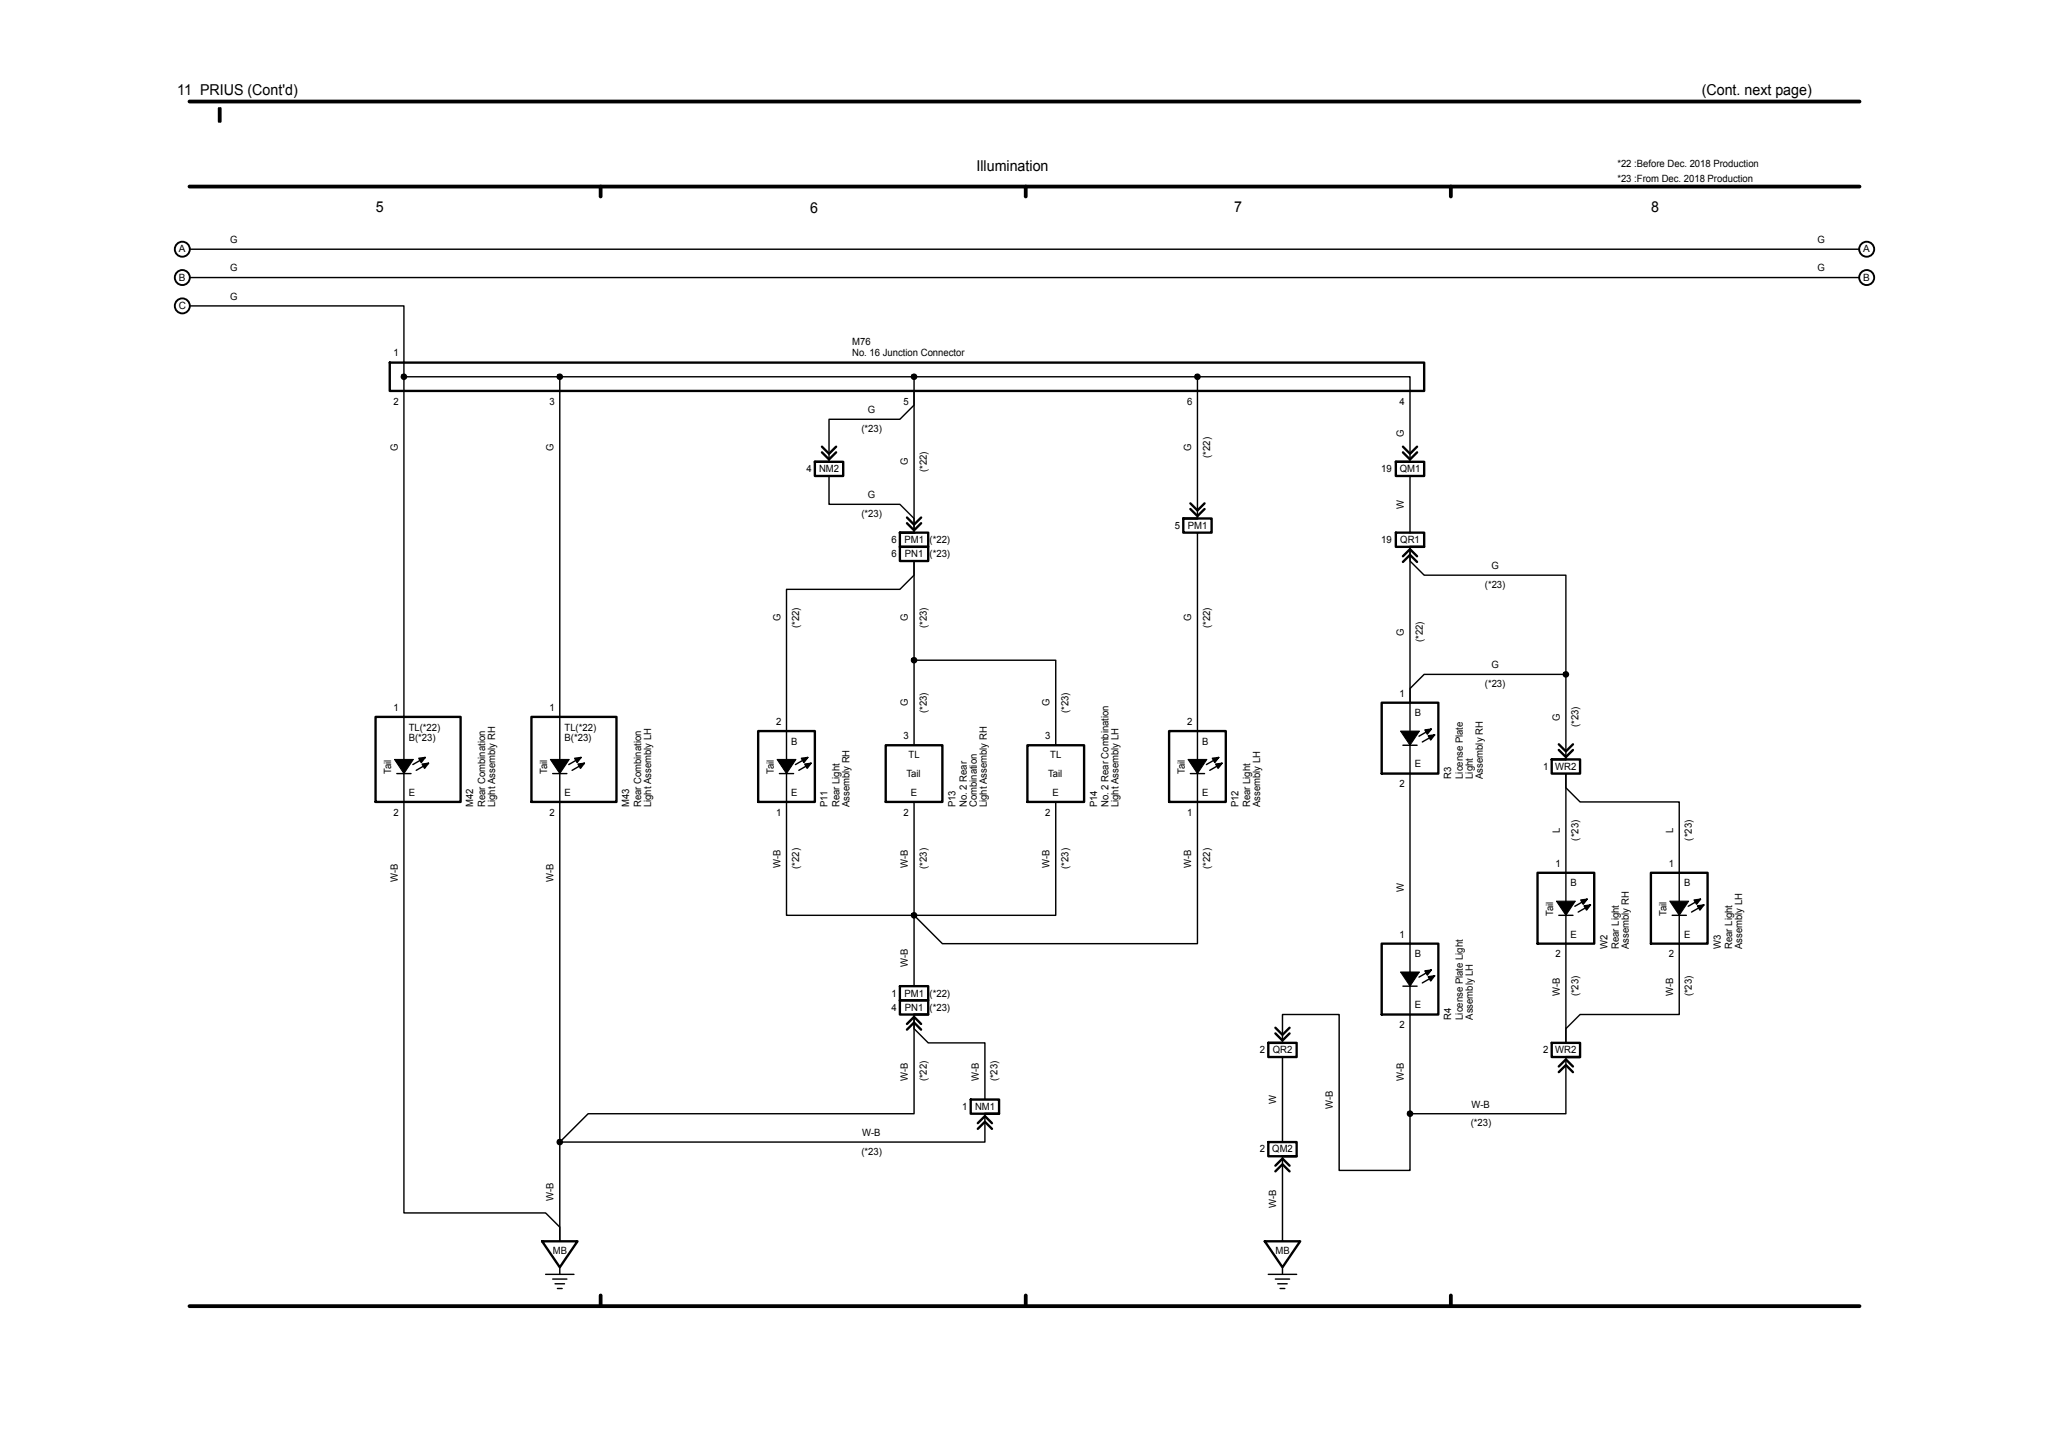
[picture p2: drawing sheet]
<svg xmlns="http://www.w3.org/2000/svg" width="297mm" height="210mm" viewBox="0 0 297 210" stroke-linecap="round" stroke-linejoin="round" font-family="sans-serif">
<path d="M27.5 14.7h242M27.5 27h242M87.1 27v1.5M148.7 27v1.5M210.3 27v1.5M27.5 189.3h242M87.1 187.7v1.5M148.7 187.7v1.5M210.3 187.7v1.5" fill="none" stroke="#000" stroke-width=".55"/>
<g fill="none" stroke="#000" stroke-width=".34">
<path d="M31.7 15.7v1.9M31.9 15.7v1.9M56.5 52.6h149.9v4.1h-149.9zM118.1 66.9h4.1v2.1h-4.1zM118.1 66.9h2.1M119.1 64.7l1.1 1.1 1-1.1M119.1 65.6l1.1 1 1-1M130.4 79.3h4.1v2h-4.1zM130.4 77.2h4.1v2.1h-4.1zM130.4 77.2h2.1M131.5 75.8l1 1.1 1-1.1M131.5 75l1 1 1-1"/>
<path d="M171.5 75.1h4.1v2.1h-4.1zM171.5 75.1h2.1M172.5 73l1.1 1 1-1M172.5 73.8l1.1 1 1-1M202.3 66.9h4.1v2.1h-4.1zM202.3 77.2h4.1v2.1h-4.1zM202.3 66.9h2.1M203.4 64.7l1 1.1 1-1.1M203.4 65.6l1 1 1-1M204.4 79.3h2M203.4 81.4l1-1 1 1M203.4 80.6l1-1 1 1"/>
<path d="M54.4 103.9h12.4v12.3h-12.4zM77 103.9h12.4v12.3h-12.4zM109.9 106h8.2v10.2h-8.2zM128.4 108h8.2v8.2h-8.2zM148.9 108h8.2v8.2h-8.2zM169.5 106h8.2v10.2h-8.2zM200.3 101.8h8.2v10.3h-8.2zM224.9 110.1h4.1v2h-4.1zM224.9 110.1h2.1M225.9 107.9l1.1 1 1-1M225.9 108.7l1.1 1 1-1M200.3 136.8h8.2v10.2h-8.2z"/>
<path d="M222.9 126.5h8.2v10.3h-8.2zM239.3 126.5h8.2v10.3h-8.2zM130.4 142.9h4.1v2.1h-4.1zM130.4 145h4.1v2h-4.1zM131.5 149.2l1-1 1 1M131.5 148.4l1-1 1 1M132.5 147h2M140.7 159.4h4.1v2h-4.1zM183.8 151.1h4.1v2.1h-4.1zM183.8 151.1h2.1M184.9 149.8l1 1 1-1M184.9 148.9l1 1.1 1-1.1"/>
<path d="M224.9 151.1h4.1v2.1h-4.1zM225.9 155.4l1.1-1 1 1M225.9 154.6l1.1-1.1 1 1.1M227 153.2h2M78.6 179.9h5.1l-2.6 3.8zM141.7 163.6l1.1-1 1 1M141.7 162.8l1.1-1 1 1M142.8 161.4h2M183.3 179.9h5.2l-2.6 3.8zM183.8 165.5h4.1v2.1h-4.1zM184.9 168.9l1-1 1 1M184.9 169.8l1-1.1 1 1.1"/>
<path d="M185.9 167.6h2"/>
</g>
<g fill="none" stroke="#000" stroke-width=".21">
<path d="M27.5 36.1h242M27.5 44.3h31v131.5h20.6l2 2v2.1v-125.3l-.1-.2h.2l.1 .2v.1l-.3 .1-.1-.4a.38 .38 0 0 1 .6 0 .38 .38 0 0 1-.3 .6 .38 .38 0 0 1-.4-.5l.1-.1M27.5 40.2h242M58.3 54.4a.38 .38 0 0 0 .1 .6 .38 .38 0 0 0 .5-.4 .38 .38 0 0 0-.5-.3l-.1 .1 .1 .3 .2 .1 .2-.2-.1-.1-.3-.1 .1 .2h145.9v12.3M132.2 54.4a.38 .38 0 0 0 .2 .6 .38 .38 0 0 0 .5-.4 .38 .38 0 0 0-.6-.3l-.1 .1 .2 .4 .2-.1 .1-.1-.1-.1-.2-.1 .1 .2v22.6v-2.1l-2.1-2h-10.2v-4.1M132.5 56.7v2l-2.1 2.1h-10.2v6.1M173.3 54.4a.38 .38 0 0 0 .1 .6 .38 .38 0 0 0 .5-.4 .38 .38 0 0 0-.5-.3l-.1 .1 .2 .4 .2-.1 .1-.1-.1-.1-.2-.1 .1 .2v20.5M173.6 77.2v59.6h-37l-4.1-4.1M204.4 69v8.2M132.2 95.4a.38 .38 0 0 0 .2 .6 .38 .38 0 0 0 .5-.4 .38 .38 0 0 0-.6-.2h-.1l.1 .4 .2 .1 .2-.2-.1-.1-.2-.1 .1 .2h20.5v12.3M226.7 97.5a.38 .38 0 0 0 .2 .6 .38 .38 0 0 0 .4-.4 .38 .38 0 0 0-.5-.3l-.1 .1 .2 .4h.1l.2-.2-.2-.2-.1 .1 .1 .1M227 97.7h-20.6l-2 2.1v2"/>
<path d="M227 97.7v-14.3h-20.6l-2-2.1v-2v82.1M227 97.7v12.4M57.5 112.1h2.1M61.2 110l-.2 .1h.1l.2-.1h-.4l.2 .3 .5-.5-.9 .1 .4 .6 .5-.7-1.8 1M61.6 110.9h-.1l.1 .1 .2-.2h-.4l.2 .3 .2-.3 .3-.2-.9 .1 .3 .7 .6-.8-1.8 1M80.1 112.1h2.1M83.8 110l-.2 .1h.1l.2-.1h-.4l.2 .3 .2-.3 .3-.2-.9 .1 .4 .6 .5-.7-1.8 1M84.2 110.9h-.1l.1 .1 .2-.2h-.4l.2 .3 .2-.3 .3-.2-.9 .1 .3 .7 .6-.8-1.8 1M113 112.1h2M116.6 110l-.1 .1 .3-.1h-.4l.1 .3 .6-.5-.9 .1 .3 .6 .6-.7-1.8 1M117.1 110.9h-.1v.1l.3-.2h-.4l.1 .3 .3-.3 .3-.2-1 .1 .4 .7 .6-.8-1.8 1M132.5 108v-26.7v2.1l-2.1 2h-16.4v47.3h18.5"/>
<path d="M132.5 116.2v26.7M153 116.2v16.5h-20.5M172.5 112.1h2.1M176.2 110l-.1 .1 .2-.1h-.4l.2 .3 .5-.5-.9 .1 .4 .6 .5-.7-1.7 1M176.7 110.9h-.2l.1 .1 .2-.2h-.4l.2 .3 .2-.3 .3-.2-.9 .1 .4 .7 .5-.8-1.7 1M203.4 108h2M207 105.9l-.1 .1 .2-.2-.3 .1 .1 .3 .2-.4 .4-.1-1 .1 .4 .6 .6-.7-1.8 1M207.5 106.8h-.1v.1l.2-.2h-.4l.2 .3 .2-.3 .3-.2-.9 .1 .4 .6 .5-.7-1.7 1M227 112.1v2.1l2 2h14.4v30.8h-14.4l-2 2.1v2zM132.2 132.4a.38 .38 0 0 0 .2 .6 .38 .38 0 0 0 .5-.4 .38 .38 0 0 0-.6-.3l-.1 .1 .2 .4h.2l.1-.1-.1-.2h-.2l.1 .2M225.9 132.7h2.1M229.6 130.6h-.1v.1l.2-.2h-.3l.1 .3 .5-.5-.9 .1 .4 .7 .5-.8-1.7 1"/>
<path d="M230.1 131.4h-.2l.1 .1 .2-.2-.4 .1 .2 .2 .2-.3 .3-.1-.9 .1 .4 .6 .5-.7-1.7 1M242.4 132.7h2M246 130.6h-.1v.1l.3-.2h-.4l.1 .3 .6-.5-.9 .1 .3 .7 .6-.8-1.8 1M246.5 131.4h-.1v.1l.3-.2-.4 .1 .1 .2 .6-.4-1 .1 .4 .6 .6-.7-1.8 1M142.8 159.4v-8.3h-8.3l-2-2v-2.1v14.4h-47.3l-4.1 4.1M185.9 151.1v-4.1h8.2v22.6h10.3v-8.2M185.9 153.2v12.3M203.4 142.9h2M207 140.9h-.1v.1l.2-.2h-.3l.1 .3 .6-.5-1 .1 .4 .6 .6-.7-1.8 1M207.5 141.7h-.1v.1l.2-.2-.4 .1 .2 .2 .2-.3 .3-.2-.9 .1 .4 .7 .5-.8-1.7 1.1M227 153.2v8.2h-22.6M80.9 165.3a.38 .38 0 0 0 .1 .6 .38 .38 0 0 0 .5-.4 .38 .38 0 0 0-.5-.3l-.1 .1 .1 .4h.2l.1-.2v-.1l-.3-.1 .1 .2"/>
<path d="M142.8 161.4v4.1h-61.7M185.9 167.6v12.3M204.1 161.2a.38 .38 0 0 0 .2 .6 .38 .38 0 0 0 .5-.4 .38 .38 0 0 0-.6-.3l-.1 .1 .2 .4 .2-.1 .1-.1-.1-.1-.2-.1 .1 .2M79.1 184.7h4.1M80.1 185.4h2.1M80.5 186.1h1.3M80.8 186.7h.7M81.1 183.7v1M183.8 184.7h4.1M184.9 185.4h2M185.2 186.1h1.4M185.6 186.7h.6"/>
<path d="M185.9 183.7v1"/>
</g>
<path d="M57.2 110.1h2.7l-1.4 2zM79.8 110.1h2.7l-1.4 2zM112.6 110.1h2.8l-1.4 2zM172.2 110.1h2.7l-1.3 2zM203 106h2.7l-1.3 2zM225.6 130.6h2.7l-1.3 2.1zM242 130.6h2.8l-1.4 2.1zM203 140.9h2.7l-1.3 2z" fill="#000"/>
<path d="M57.2 110.1h2.7l-1.4 2zM79.8 110.1h2.7l-1.4 2zM112.6 110.1h2.8l-1.4 2zM172.2 110.1h2.7l-1.3 2zM203 106h2.7l-1.3 2zM225.6 130.6h2.7l-1.3 2.1zM242 130.6h2.8l-1.4 2.1zM203 140.9h2.7l-1.3 2z" fill="none" stroke="#000" stroke-width=".14"/>
<circle cx="270.6" cy="36.1" r="1.09" fill="#fff"/>
<circle cx="270.6" cy="36.1" r="1.09" fill="none" stroke="#000" stroke-width=".27"/>
<circle cx="26.4" cy="36.1" r="1.09" fill="#fff"/>
<circle cx="26.4" cy="36.1" r="1.09" fill="none" stroke="#000" stroke-width=".27"/>
<circle cx="270.6" cy="40.2" r="1.09" fill="#fff"/>
<circle cx="270.6" cy="40.2" r="1.09" fill="none" stroke="#000" stroke-width=".27"/>
<circle cx="26.4" cy="40.2" r="1.09" fill="#fff"/>
<circle cx="26.4" cy="40.2" r="1.09" fill="none" stroke="#000" stroke-width=".27"/>
<circle cx="26.4" cy="44.3" r="1.09" fill="#fff"/>
<circle cx="26.4" cy="44.3" r="1.09" fill="none" stroke="#000" stroke-width=".27"/>
<g font-size="2.2">
<text x="25.7" y="13.8">11 PRIUS (Cont'd)</text>
<text x="246.7" y="13.8">(Cont. next page)</text>
<text x="141.5" y="24.8">Illumination</text>
<text x="54.5" y="30.7">5</text>
<text x="117.4" y="30.8">6</text>
<text x="178.9" y="30.7">7</text>
<text x="239.3" y="30.7">8</text>
</g>
<g font-size="1.5">
<text x="234.4" y="26.3">*23 :From Dec. 2018 Production</text>
<text x="234.4" y="24.3">*22 :Before Dec. 2018 Production</text>
<text x="33.4" y="35.2">G</text>
<text x="263.4" y="35.2">G</text>
<text x="25.9" y="36.6">A</text>
<text x="25.9" y="40.7">B</text>
<text x="33.4" y="39.3">G</text>
<text x="263.4" y="39.3">G</text>
<text x="270.1" y="36.6">A</text>
<text x="270.1" y="40.7">B</text>
<text x="25.9" y="44.8">C</text>
<text x="33.4" y="43.4">G</text>
<text x="57" y="51.7">1</text>
<text x="123.5" y="50">M76</text>
<text x="123.5" y="51.7">No. 16 Junction Connector</text>
<text x="57" y="58.6">2</text>
<text x="79.6" y="58.6">3</text>
<text x="125.8" y="59.9">G</text>
<text x="131" y="58.6">5</text>
<text x="172.1" y="58.6">6</text>
<text x="202.9" y="58.6">4</text>
<text x="57.7" y="65.4" transform="rotate(-90 57.7 65.4)">G</text>
<text x="80.2" y="65.4" transform="rotate(-90 80.2 65.4)">G</text>
<text x="124.9" y="62.6">(*23)</text>
<text x="172.7" y="65.4" transform="rotate(-90 172.7 65.4)">G</text>
<text x="203.5" y="63.4" transform="rotate(-90 203.5 63.4)">G</text>
<text x="116.9" y="68.4">4</text>
<text x="118.7" y="68.4">NM2</text>
<text x="131.6" y="67.5" transform="rotate(-90 131.6 67.5)">G</text>
<text x="134.3" y="68.4" transform="rotate(-90 134.3 68.4)">(*22)</text>
<text x="175.4" y="66.4" transform="rotate(-90 175.4 66.4)">(*22)</text>
<text x="200.2" y="68.4">19</text>
<text x="202.9" y="68.4">QM1</text>
<text x="124.9" y="74.9">(*23)</text>
<text x="125.8" y="72.2">G</text>
<text x="170.3" y="76.6">5</text>
<text x="172.2" y="76.6">PM1</text>
<text x="203.5" y="73.8" transform="rotate(-90 203.5 73.8)">W</text>
<text x="129.2" y="80.8">6</text>
<text x="129.2" y="78.7">6</text>
<text x="131.1" y="78.7">PM1</text>
<text x="131.2" y="80.8">PN1</text>
<text x="134.7" y="80.8">(*23)</text>
<text x="134.7" y="78.7">(*22)</text>
<text x="200.2" y="78.7">19</text>
<text x="203" y="78.7">QR1</text>
<text x="216.2" y="82.5">G</text>
<text x="215.2" y="85.2">(*23)</text>
<text x="113.1" y="90.1" transform="rotate(-90 113.1 90.1)">G</text>
<text x="115.8" y="91" transform="rotate(-90 115.8 91)">(*22)</text>
<text x="131.6" y="90.1" transform="rotate(-90 131.6 90.1)">G</text>
<text x="134.3" y="91" transform="rotate(-90 134.3 91)">(*23)</text>
<text x="172.7" y="90.1" transform="rotate(-90 172.7 90.1)">G</text>
<text x="175.4" y="91" transform="rotate(-90 175.4 91)">(*22)</text>
<text x="203.5" y="92.1" transform="rotate(-90 203.5 92.1)">G</text>
<text x="206.2" y="93.1" transform="rotate(-90 206.2 93.1)">(*22)</text>
<text x="202.9" y="101">1</text>
<text x="215.2" y="99.6">(*23)</text>
<text x="216.2" y="96.8">G</text>
<text x="57" y="103">1</text>
<text x="59.2" y="105.9">TL(*22)</text>
<text x="59.2" y="107.3">B(*23)</text>
<text x="79.6" y="103">1</text>
<text x="81.8" y="105.9">TL(*22)</text>
<text x="81.8" y="107.3">B(*23)</text>
<text x="112.5" y="105.1">2</text>
<text x="114.7" y="107.9">B</text>
<text x="131" y="107.1">3</text>
<text x="131.6" y="102.4" transform="rotate(-90 131.6 102.4)">G</text>
<text x="134.3" y="103.3" transform="rotate(-90 134.3 103.3)">(*23)</text>
<text x="151.5" y="107.1">3</text>
<text x="152.1" y="102.4" transform="rotate(-90 152.1 102.4)">G</text>
<text x="154.9" y="103.3" transform="rotate(-90 154.9 103.3)">(*23)</text>
<text x="172.1" y="105.1">2</text>
<text x="174.3" y="107.9">B</text>
<text x="205.1" y="103.8">B</text>
<text x="226.1" y="104.4" transform="rotate(-90 226.1 104.4)">G</text>
<text x="228.8" y="105.4" transform="rotate(-90 228.8 105.4)">(*23)</text>
<text x="56.7" y="112.2" transform="rotate(-90 56.7 112.2)">Tail</text>
<text x="79.3" y="112.2" transform="rotate(-90 79.3 112.2)">Tail</text>
<text x="112.2" y="112.2" transform="rotate(-90 112.2 112.2)">Tail</text>
<text x="131.4" y="112.6">Tail</text>
<text x="131.7" y="109.9">TL</text>
<text x="151.9" y="112.6">Tail</text>
<text x="152.2" y="109.9">TL</text>
<text x="171.7" y="112.2" transform="rotate(-90 171.7 112.2)">Tail</text>
<text x="205.1" y="111.2">E</text>
<text x="210.3" y="112.9" transform="rotate(-90 210.3 112.9)">R3</text>
<text x="212" y="112.9" transform="rotate(-90 212 112.9)">License Plate</text>
<text x="213.5" y="112.9" transform="rotate(-90 213.5 112.9)">Light</text>
<text x="214.9" y="112.9" transform="rotate(-90 214.9 112.9)">Assembly RH</text>
<text x="223.7" y="111.6">1</text>
<text x="225.4" y="111.6">WR2</text>
<text x="57" y="118.2">2</text>
<text x="59.2" y="115.3">E</text>
<text x="68.6" y="117" transform="rotate(-90 68.6 117)">M42</text>
<text x="70.3" y="117" transform="rotate(-90 70.3 117)">Rear Combination</text>
<text x="71.8" y="117" transform="rotate(-90 71.8 117)">Light Assembly RH</text>
<text x="79.6" y="118.2">2</text>
<text x="81.8" y="115.3">E</text>
<text x="91.2" y="117" transform="rotate(-90 91.2 117)">M43</text>
<text x="92.9" y="117" transform="rotate(-90 92.9 117)">Rear Combination</text>
<text x="94.4" y="117" transform="rotate(-90 94.4 117)">Light Assembly LH</text>
<text x="112.5" y="118.2">1</text>
<text x="114.7" y="115.3">E</text>
<text x="120" y="117" transform="rotate(-90 120 117)">P11</text>
<text x="121.7" y="117" transform="rotate(-90 121.7 117)">Rear Light</text>
<text x="123.1" y="117" transform="rotate(-90 123.1 117)">Assembly RH</text>
<text x="131" y="118.2">2</text>
<text x="132" y="115.3">E</text>
<text x="138.5" y="117" transform="rotate(-90 138.5 117)">P13</text>
<text x="140.2" y="117" transform="rotate(-90 140.2 117)">No. 2 Rear</text>
<text x="141.6" y="117" transform="rotate(-90 141.6 117)">Combination</text>
<text x="143.1" y="117" transform="rotate(-90 143.1 117)">Light Assembly RH</text>
<text x="151.5" y="118.2">2</text>
<text x="152.6" y="115.3">E</text>
<text x="159" y="117" transform="rotate(-90 159 117)">P14</text>
<text x="160.7" y="117" transform="rotate(-90 160.7 117)">No. 2 Rear Combination</text>
<text x="162.1" y="117" transform="rotate(-90 162.1 117)">Light Assembly LH</text>
<text x="172.1" y="118.2">1</text>
<text x="174.3" y="115.3">E</text>
<text x="179.5" y="117" transform="rotate(-90 179.5 117)">P12</text>
<text x="181.2" y="117" transform="rotate(-90 181.2 117)">Rear Light</text>
<text x="182.7" y="117" transform="rotate(-90 182.7 117)">Assembly LH</text>
<text x="202.9" y="114.1">2</text>
<text x="113.1" y="125.8" transform="rotate(-90 113.1 125.8)">W-B</text>
<text x="115.8" y="125.9" transform="rotate(-90 115.8 125.9)">(*22)</text>
<text x="131.6" y="125.8" transform="rotate(-90 131.6 125.8)">W-B</text>
<text x="134.3" y="125.9" transform="rotate(-90 134.3 125.9)">(*23)</text>
<text x="152.1" y="125.8" transform="rotate(-90 152.1 125.8)">W-B</text>
<text x="154.9" y="125.9" transform="rotate(-90 154.9 125.9)">(*23)</text>
<text x="172.7" y="125.8" transform="rotate(-90 172.7 125.8)">W-B</text>
<text x="175.4" y="125.9" transform="rotate(-90 175.4 125.9)">(*22)</text>
<text x="225.5" y="125.6">1</text>
<text x="226.1" y="120.7" transform="rotate(-90 226.1 120.7)">L</text>
<text x="228.8" y="121.8" transform="rotate(-90 228.8 121.8)">(*23)</text>
<text x="241.9" y="125.6">1</text>
<text x="242.5" y="120.7" transform="rotate(-90 242.5 120.7)">L</text>
<text x="245.3" y="121.8" transform="rotate(-90 245.3 121.8)">(*23)</text>
<text x="57.7" y="127.8" transform="rotate(-90 57.7 127.8)">W-B</text>
<text x="80.2" y="127.8" transform="rotate(-90 80.2 127.8)">W-B</text>
<text x="203.5" y="129.2" transform="rotate(-90 203.5 129.2)">W</text>
<text x="227.7" y="128.5">B</text>
<text x="244.1" y="128.5">B</text>
<text x="202.9" y="135.9">1</text>
<text x="225.1" y="132.7" transform="rotate(-90 225.1 132.7)">Tail</text>
<text x="227.7" y="135.9">E</text>
<text x="233" y="137.5" transform="rotate(-90 233 137.5)">W2</text>
<text x="234.6" y="137.5" transform="rotate(-90 234.6 137.5)">Rear Light</text>
<text x="236.1" y="137.5" transform="rotate(-90 236.1 137.5)">Assembly RH</text>
<text x="241.6" y="132.7" transform="rotate(-90 241.6 132.7)">Tail</text>
<text x="244.1" y="135.9">E</text>
<text x="249.4" y="137.5" transform="rotate(-90 249.4 137.5)">W3</text>
<text x="251.1" y="137.5" transform="rotate(-90 251.1 137.5)">Rear Light</text>
<text x="252.5" y="137.5" transform="rotate(-90 252.5 137.5)">Assembly LH</text>
<text x="131.6" y="140.2" transform="rotate(-90 131.6 140.2)">W-B</text>
<text x="205.1" y="138.7">B</text>
<text x="225.5" y="138.7">2</text>
<text x="241.9" y="138.7">2</text>
<text x="129.2" y="144.4">1</text>
<text x="129.2" y="146.5">4</text>
<text x="131.1" y="144.4">PM1</text>
<text x="131.2" y="146.5">PN1</text>
<text x="134.7" y="146.5">(*23)</text>
<text x="134.7" y="144.4">(*22)</text>
<text x="202.9" y="149">2</text>
<text x="205.1" y="146.1">E</text>
<text x="210.3" y="147.8" transform="rotate(-90 210.3 147.8)">R4</text>
<text x="212" y="147.8" transform="rotate(-90 212 147.8)">License Plate Light</text>
<text x="213.5" y="147.8" transform="rotate(-90 213.5 147.8)">Assembly LH</text>
<text x="226.1" y="144.3" transform="rotate(-90 226.1 144.3)">W-B</text>
<text x="228.8" y="144.4" transform="rotate(-90 228.8 144.4)">(*23)</text>
<text x="242.5" y="144.3" transform="rotate(-90 242.5 144.3)">W-B</text>
<text x="245.3" y="144.4" transform="rotate(-90 245.3 144.4)">(*23)</text>
<text x="182.6" y="152.6">2</text>
<text x="184.5" y="152.6">QR2</text>
<text x="223.7" y="152.6">2</text>
<text x="225.4" y="152.6">WR2</text>
<text x="131.6" y="156.6" transform="rotate(-90 131.6 156.6)">W-B</text>
<text x="134.3" y="156.7" transform="rotate(-90 134.3 156.7)">(*22)</text>
<text x="139.5" y="160.9">1</text>
<text x="141.3" y="160.9">NM1</text>
<text x="141.9" y="156.6" transform="rotate(-90 141.9 156.6)">W-B</text>
<text x="144.6" y="156.7" transform="rotate(-90 144.6 156.7)">(*23)</text>
<text x="185" y="160" transform="rotate(-90 185 160)">W</text>
<text x="193.2" y="160.7" transform="rotate(-90 193.2 160.7)">W-B</text>
<text x="203.5" y="156.6" transform="rotate(-90 203.5 156.6)">W-B</text>
<text x="213.3" y="160.5">W-B</text>
<text x="124.9" y="167.4">(*23)</text>
<text x="125" y="164.6">W-B</text>
<text x="182.6" y="167">2</text>
<text x="184.4" y="167">QM2</text>
<text x="213.2" y="163.3">(*23)</text>
<text x="80.2" y="174.1" transform="rotate(-90 80.2 174.1)">W-B</text>
<text x="185" y="175.1" transform="rotate(-90 185 175.1)">W-B</text>
<text x="80.1" y="181.7">MB</text>
<text x="184.9" y="181.7">MB</text>
</g>
</svg>
